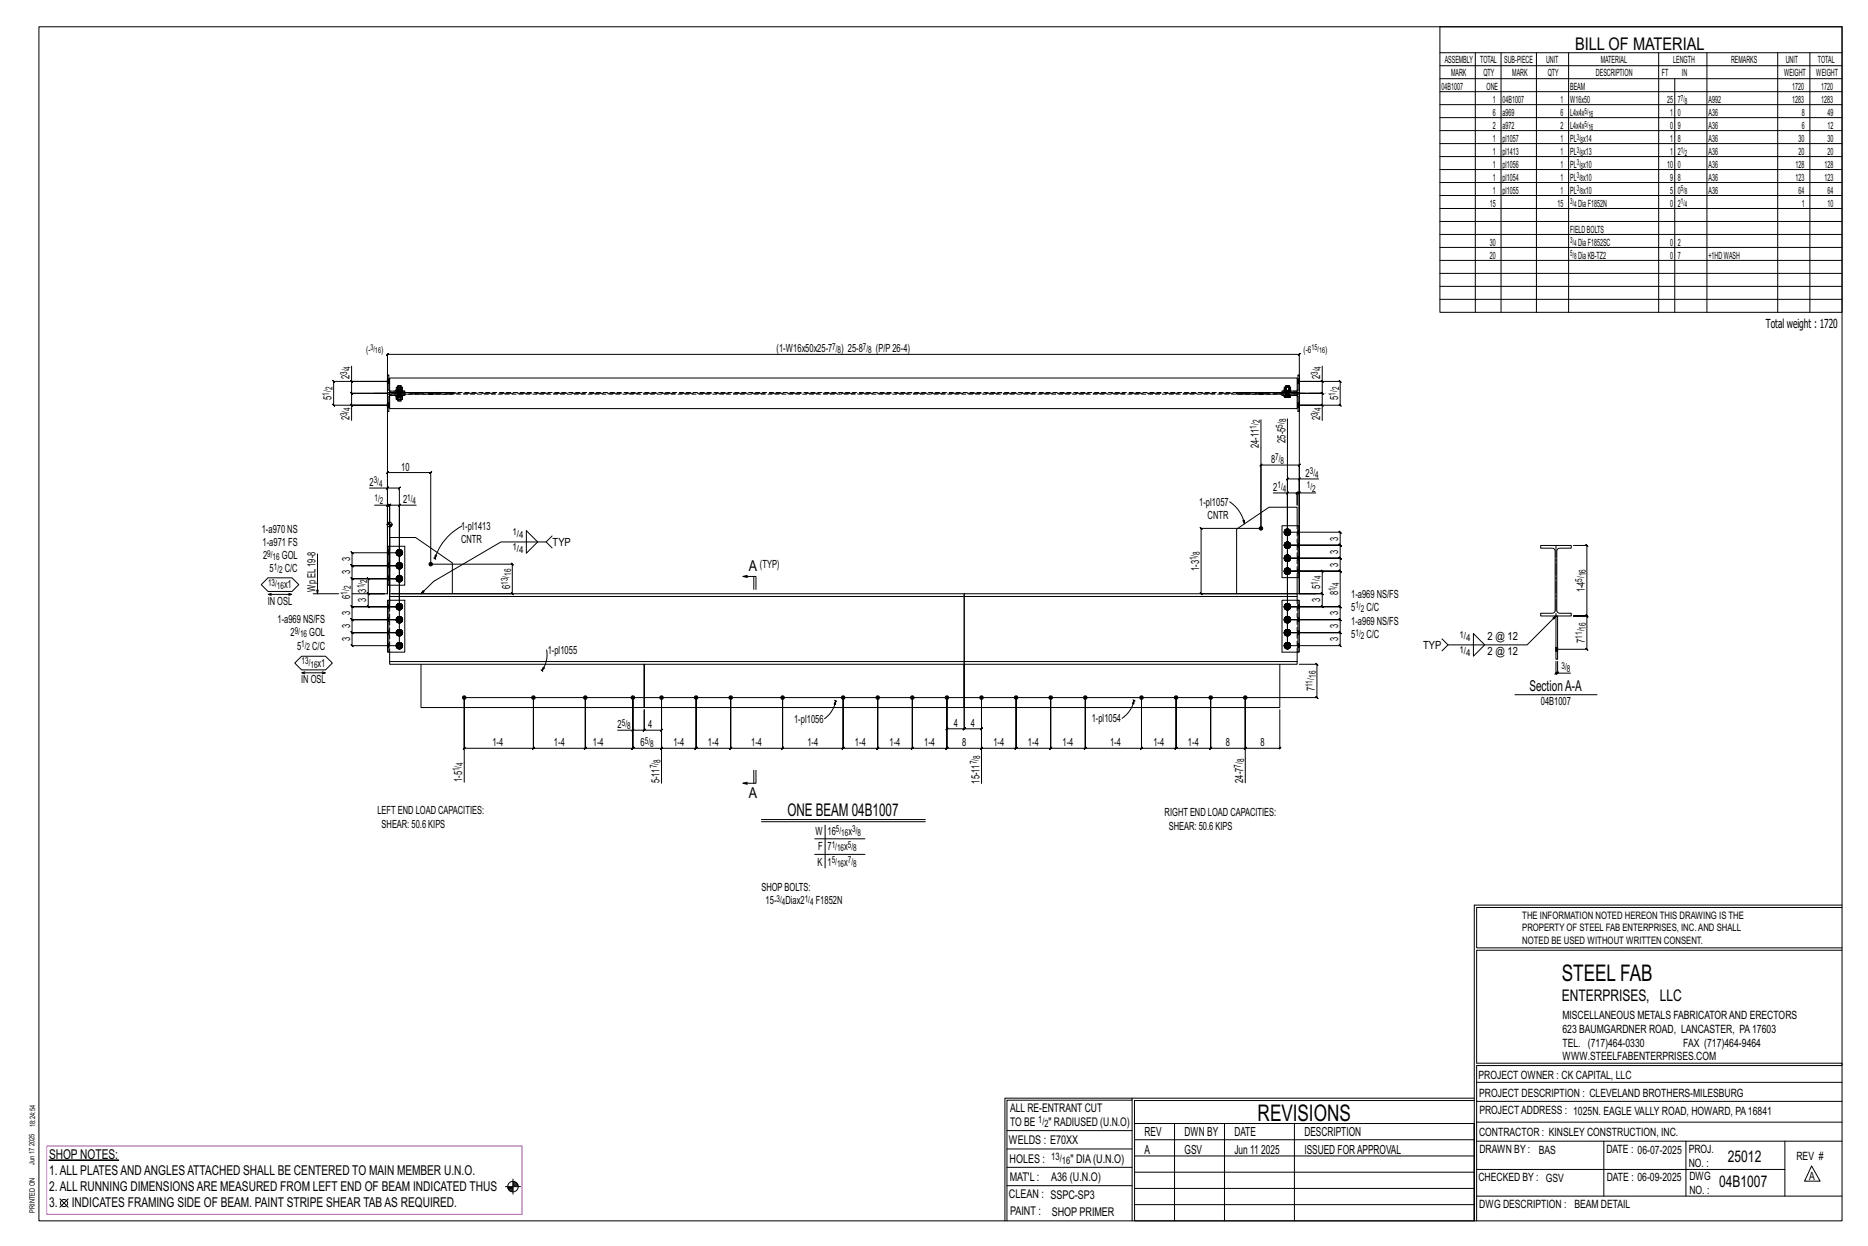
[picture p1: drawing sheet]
<svg xmlns="http://www.w3.org/2000/svg" width="914mm" height="610mm" viewBox="0 0 914 610" stroke-linecap="round" stroke-linejoin="round" font-family="sans-serif">
<g fill="#000" stroke="#000" stroke-width=".49">
<path d="M24 568h34z"/>
<circle cx="617" cy="259" r=".9"/>
<circle cx="211" cy="276" r=".9"/>
<circle cx="227" cy="341" r=".9"/>
<circle cx="261" cy="341" r=".9"/>
<circle cx="287" cy="341" r=".9"/>
<circle cx="310" cy="341" r=".9"/>
<circle cx="324" cy="341" r=".9"/>
<circle cx="341" cy="341" r=".9"/>
<circle cx="358" cy="341" r=".9"/>
<circle cx="383" cy="341" r=".9"/>
<circle cx="413" cy="341" r=".9"/>
<circle cx="430" cy="341" r=".9"/>
<circle cx="447" cy="341" r=".9"/>
<circle cx="464" cy="341" r=".9"/>
<circle cx="480" cy="341" r=".9"/>
<circle cx="497" cy="341" r=".9"/>
<circle cx="514" cy="341" r=".9"/>
<circle cx="531" cy="341" r=".9"/>
<circle cx="559" cy="341" r=".9"/>
<circle cx="576" cy="341" r=".9"/>
<circle cx="593" cy="341" r=".9"/>
<circle cx="610" cy="341" r=".9"/>
</g>
<g fill="none" stroke="#000" stroke-width=".49">
<path d="M19 13h883v584h-883zM705 13h197v140h-197zM705 26h197M705 32h197M705 39h197M722 26v127M735 26v127M752 26v127M768 26v127M812 26v127M820 39v114M836 26v127"/>
<path d="M870 26v127M886 26v127M705 45h197M705 51h197M705 58h197M705 64h197M705 70h197M705 77h197M705 83h197M705 89h197M705 96h197M705 102h197"/>
<path d="M705 108h197M705 115h197M705 121h197M705 127h197M705 134h197M705 140h197M705 146h197M172 179v8h18h-27v-1l1 1h-1v11l1 1-1-1h27h-18v8M647 179v8h-11h20v-1l1 1h-1v11l1 1-1-1h-20h11v8M172 198l1 1zM172 186l1 1zM172 187v5l1 1-1-1h18h-18l1 1-1-1v6"/>
<path d="M190 197h.1M190 199h.1M190 186h.1M190 188h.1M190 187h.1M190 184h.1M190 191h1v-6h444v6M190 194h1v6h444v-6M191 192h12v1h-12zM191 193h-1v8l1-7 7-1M191 192h-1v-8l1 7h7v1M194 193v1z"/>
<path d="M194 191h.1M194 191v-2h1v2M194 194v1h1v-1M194 191l1-1-1 1h1M194 193l1 1M194 193h1v1h-1h1h-1M195 190l-1 1h1M195 191h.1M195 192h.1M195 193h.1M195 193v1M195 194h2h-1"/>
<path d="M195 190l1 1M195 191h-1h3M195 191h2M195 194h2M195 190l2 1-1-1M195 194l2-1-1 1M196 190l1 1M196 193h-1v1M196 191v-2h-1h1h1v2M196 194v1h-1v1h1v-1h1v-1M196 191h.1M196 192h.1"/>
<path d="M196 193h.1M196 193v1M197 193v1M197 193h-3l1 1M197 194h-1M197 191h.1M203 192h18v1h-18M210 192h.1M210 193h.1M212 192h.1M212 193h.1M616 192h.1"/>
<path d="M616 193h.1M618 192h.1M618 193h.1M621 192h14v1h-14zM621 192h-16v1h16M628 193l7 1v7h1v-8h-1M629 191h3zM629 193v1zM629 191v-2v2M629 194h.1M629 193v1M629 193h1v1h-1"/>
<path d="M629 191h.1M629 192h.1M629 193h.1M629 194h1h1M630 193h.1M630 194l1-1v1M631 193h-1v1M631 191v-2h-2h2h1v2M631 191h.1M631 192h.1M631 193h.1M631 193v1"/>
<path d="M631 193l1 1M632 193v1M632 194h-1M635 197h.1M635 199h.1M635 186h.1M635 188h.1M635 184v7h-7v1M636 184h-1h1v8h-1M636 197h.1M636 199h.1M636 186h.1"/>
<path d="M636 188h.1M647 186l1 1zM647 198l1 1zM647 187v5l1 1-1-1h-11h11l1 1-1-1v6M190 201h.1M617 205v54M630 205v111M635 201h1M189 239l1-1zM190 239h5l1-1-1 1v77h-23h1l-1-1v1v-6h1l-1-1v1h23h-23h1l-1-1v1v-7l1 1-1-1h23h-23l1 1-1-1v-6h1l-1-1v1h23h-23h1l-1-1v1v-14l1 1-1-1h23h-23l1 1-1-1v-6h1l-1-1v1h23h-23h1l-1-1v1v-7l1 1-1-1h23M636 234h1l-1 1zM636 234h-6h1l-1 1v-1v82"/>
<path d="M646 234h-10v56v-117h1l-1 1v-1h-446l-1 1 1-1v117v-51h-9M183 247h7v43M189 257h3M190 247l-1 1 1-1zM190 247h1l-1 1 1-1v50M190 256v1M191 255v2M191 255v35M191 257v1M192 257h.1M195 247h1l-1 1zM195 247h-4l-1 1 1-1v42"/>
<path d="M204 247h-9v50h-15h1l-1-1v1v-7l1 1-1-1h8h-8l1 1-1-1v-7l1 1-1-1h15M226 257a27 27 0 0 0-13 16M258 260l5 5-5 6zM602 245a17 17 0 0 1 7 11M608 255l1-1v2zM617 259h-29l-1-1 1 1v31h-1l1 1v-1h56M617 259v-31l1-1-1 1h19l1-1-1 1v62M623 241h7v19h26l1 1-1-1v7v-1l1 1h-1h-26h26v-1l1 1h-1v6l1 1-1-1h-26h26l1 1-1-1v6l1 1-1-1h-26h26l1 1-1-1v18v-1l1 1h-1h-26h26v-1l1 1h-1v6l1 1-1-1h-26h26l1 1-1-1v7v-1l1 1h-1h-26h26v-1l1 1h-1v6v-1l1 1h-1h-26M629 260h.1M629 260v-1v1v1M630 259h-1M630 241h1l-1 1z"/>
<path d="M630 259l-1 1M630 259h1v1M630 241h5l-1 1 1-1v6v-6l-1 1 1-1h1M631 259l1 1v1M631 259h-1M631 259l1 1h-1M632 260h.1M635 257v-9h-14l-16 11v31M635 257h1v26h-1zM635 257h-7v26h7M636 241h1l-1 1zM644 241h-8v15"/>
<path d="M155 271v19M190 269h.1M190 271h.1M190 276h.1M190 277h.1M190 267v19zM190 267h8v19h-8M191 267v-4h12l18 12v15M195 275h1l1 2-1 1h-1l-1-1zM195 269h1l1 1-1 2h-1l-1-2zM212 273h1M213 273v1"/>
<path d="M213 272h1l-1 1zM267 265l3 3M270 262l-3 3h-22l-33 19-6 6M629 279h.1M629 273h.1M629 267h.1M629 266v1M629 274h1M629 268h1M629 261l1 1M629 279v1M629 273v1"/>
<path d="M629 260v1M629 279v-1v1v2v-1M629 273v-1v1v1v-1M629 266v1v1v-1M629 274l1 1M629 267l1 1M630 278h-1M630 272h-1M630 265l-1 1M630 274h1M630 268h1M630 261l1 1"/>
<path d="M630 278l-1 1M630 278h1v1M630 272h1M630 266l1-1v1M630 279h17l1 1-1-1v11l1 1-1-1h-11M631 278l1 1v1M631 272l1 1v1M631 266l1 1M631 278h-1M631 272h-1M631 265l-1 1M631 274h-1"/>
<path d="M631 267v1h-1M631 261v1l-1-1M631 280h1l-1 1M631 273l1 1h-1M631 267h1l-1 1M631 261h1h-1M631 279v1M631 273v1M631 267v1M631 260v1M631 278l1 1h-1M631 272l1 1h-1"/>
<path d="M631 266h1h-1M632 279h.1M632 273h.1M632 266v1M754 267h15v1h-6l-1 2v29l2 1h5v1h-15v-1h6l1-1v-30l-1-1h-6zM770 267h7l-1-1 1 1v34h-1l1 1v-1h-7h7h-1l1 1v-1v17l-1-1 1 1h-15M128 286l3-3h12l3 3-3 3h-12zM131 291h12h-2M133 290l-2 1h2M141 290l2 1M153 290h13M172 290h18"/>
<path d="M190 282h.1M190 284h.1M190 294v25zM190 290v-59l-1 1 1-1h21l-1 1 1-1v45h40h-1l1 1v-1v14h-1l1 1v-1h-59M190 294h8v25h-8M191 290h444v2h-444zM191 292v2M194 297h.1M194 296v1M194 298h1M195 296h-1v1v1l1-1M195 282h1l1 1-1 1h-1l-1-1z"/>
<path d="M195 298h.1M195 295l-1 1M195 298h1M195 295v1M195 296l1-1 1 1h-1M196 296l1 1M196 295l-1 1M196 298h1h-1h-1M196 297h1v1M197 297l-1 1M197 296h-1M197 296v1"/>
<path d="M366 283l-2-1h6v6M366 281l-2 1M369 282v6M629 297h.1M629 296v1M629 298h1M629 281h1M629 296v1v1v-1M629 280l1 1M630 295l-1 1M630 298h1M630 280l1 1"/>
<path d="M630 296l1-1v1M631 296l1 1M631 295l-1 1M631 298h-1M631 280v1l-1-1M631 297h1l-1 1M631 297v1M631 296h1h-1M632 296v1M635 283v7M635 292v2M635 294h1v25h-1z"/>
<path d="M635 294h-7v25h7M636 290h11l1 1-1-1v7v-1l1 1h-1h-17M191 319v5M194 316h.1M194 310h.1M194 303h.1M194 315v1M194 309v1M194 317h1M194 311h1M194 304l1 1M194 303v1"/>
<path d="M195 315h-1v1v1l1-1M195 309l-1-1v2v1l1-1M195 303l-1-1v1v1h1M195 317h.1M195 310v1M195 304v1M195 314l-1 1M195 308h-1M195 302h-1M195 317h1M195 310l1 1M195 304l1 1"/>
<path d="M195 314v1M195 315l1-1 1 1h-1M195 308v1M195 309l1-1h1l-1 1M195 302h.1M195 302h1h1h-1M196 315l1 1M196 309l1 1M196 302l1 1v1M196 314l-1 1M196 308l-1 1M196 302h-1"/>
<path d="M196 317h1h-1h-1M196 310l1 1h-1h-1M196 304h1l-1 1-1-1M196 316h1v1M196 310h1v1M196 304h1M197 316l-1 1M197 310h-1M197 303l-1 1M197 315h-1M197 308v1h-1M197 302v1h-1"/>
<path d="M197 315v1M197 309v1M197 303h.1M268 318a14 14 0 0 1-3 10M629 316h.1M629 310h.1M629 303h.1M629 309v1M629 315v1M629 304l1 1M629 311h1M629 317h1"/>
<path d="M629 303v1M629 303v-1v1v1M629 309v-1v2v1v-1M629 315v1v1v-1M629 310l1 1M630 302h-1M630 308h-1M630 314l-1 1M630 304l1 1M630 310l1 1M630 317h1M630 302h1"/>
<path d="M630 308l-1 1M630 309l1-1v1M630 315l1-1v1M631 302l1 1v1M631 309l1 1M631 315l1 1M631 302h-1M631 308l-1 1M631 314l-1 1M631 304v1l-1-1M631 310v1h-1M631 317h-1"/>
<path d="M631 304h1h-1M631 310h1l-1 1M631 316h1l-1 1M631 303v1M631 310h.1M631 316v1M631 302l1 1h-1M631 308l1 1h-1M631 315h1h-1M632 303h.1M632 309v1M632 315v1"/>
<path d="M635 319v5M709 316l-3 2M721 310l6 6-6 5zM762 319h.1M762 317h.1M762 301v22zM762 301l-14 15h-39l-3-3M144 324l4-3h11l4 3-4 4h-11zM148 329h11l-1 1M149 329h-1l1 1M158 329h1M191 324h444v1h-444z"/>
<path d="M206 325v21h109v-21v21h157v-21v21h154v-21M265 328h.1M265 328l1 1M266 326l1 1-2 1zM636 325h9l-1-1 1 1v16h-1l1 1v-1h-418M742 340h40M762 324v5l-1 1 1-1M762 330l1-1zM762 324v5h7M310 341v16h-8M310 357h5v1l1-1h-1v-10v10v1l1-1h-1h9l-1 1 1-1v-16v42M310 357l-1 1z"/>
<path d="M409 343h.1M409 343v2h-1zM409 343a13 13 0 0 1-5 9M409 343h1M464 341v16h-1l1-1v1h8h-1l1-1v1v-67v67h-1l1-1v1h8l1-1-1 1v-16v42M555 342v1M555 343v1h-1zM555 343a14 14 0 0 1-6 8M555 343h1M610 341v25l-1 1 1-1h16v1l1-1h-1v-19M369 377v6M370 377v6h-6l2 1"/>
<path d="M227 383v-42v25v1l1-1h-1h34v1l1-1h-1v-25v25v1l1-1h-1h26l-1 1 1-1v-25v25l-1 1 1-1h23l-1 1 1-1v-25v25l-1 1 1-1h14l-1 1 1-1v-25v25l-1 1 1-1h17l-1 1 1-1v-25v25l-1 1 1-1h17l-1 1 1-1v-25v25l-1 1 1-1h25v1l1-1h-1v-25v25v1l1-1h-1h30l-1 1 1-1v-25v25l-1 1 1-1h17l-1 1 1-1v-25v25l-1 1 1-1h17l-1 1 1-1v-25v25l-1 1 1-1h17l-1 1 1-1v-25v25l-1 1 1-1h16v1l1-1h-1v-25v25v1l1-1h-1h17v1l1-1h-1v-25v25v1l1-1h-1h17v1l1-1h-1v-25v25v1l1-1h-1h17v1l1-1h-1v-25v25v1l1-1h-1h28l-1 1 1-1v-25v25l-1 1 1-1h17l-1 1 1-1v-25v25l-1 1 1-1h17l-1 1 1-1v-25v25l-1 1 1-1h17l-1 1 1-1v-25v42M366 383h-2M373 401h80M373 402h80M399 410h24M399 418h24M404 404v21M722 443v154M722 443h180M902 444h-179v20h179M902 465h-179v55h179v1h-179v76M554 538h-61v59"/>
<path d="M554 537h168M722 538h-167v13M723 539h179M723 530h179M493 553h61M555 550h167v47h-167zM555 558h167M575 550v47M599 550v47M634 550v47M723 549h179M723 558h179"/>
<path d="M785 558v27M825 558v27M874 558v27M251 577v7M251 579h2M251 580h3M251 578h2M493 571h61M493 562h61M555 573h167M555 566h167M723 572h151"/>
<path d="M887 570l4 8h-8zM29 587l4 4M33 587l-4 4M247 581h8M249 581h2M249 582h2M250 583h1M492 597v-60h62v60M493 580h61M555 589h167M555 581h167M723 585h179"/>
<circle cx="191" cy="257" r="1.2"/>
<circle cx="195" cy="277" r=".8"/>
<circle cx="195" cy="270" r=".8"/>
<circle cx="195" cy="270" r="1.6"/>
<circle cx="195" cy="277" r="1.6"/>
<circle cx="195" cy="283" r=".8"/>
<circle cx="195" cy="283" r="1.6"/>
<circle cx="31" cy="589" r="1.8"/>
<circle cx="251" cy="581" r="2.6"/>
</g>
<path d="M23 561h233v33h-233z" fill="none" stroke="#f0f" stroke-width=".5"/>
<g fill="none" stroke="#000" stroke-width=".49" stroke-dasharray="2 1.4">
<path d="M190 198h.1M190 197h.1M190 199h.1M190 198v1M190 186h.1M190 188h.1M190 187v1M190 187h.1M190 186v1zM190 193h446M190 187v-1v1M191 191v1"/>
<path d="M191 193v1M191 194l7-1M194 193v1zM194 194h.1M194 191h1h-1v-2h1v2v-2v2h1h-1M194 191h.1M194 191v-1M194 193l1 1M194 193h1M194 194h1h-1h1M194 190v1l1-1-1 1h1M195 192h.1"/>
<path d="M195 192v1M195 193h.1M195 191h.1M195 191v1M195 191v2zM195 189h.1M195 189h1M195 195h-1v-1h1h-1M195 194v1zM195 194h.1M195 190l-1 1zM195 190h.1"/>
<path d="M195 195h.1M195 191h-1h1M195 191h1M195 194h-1l1-1M195 194h1M195 193h1M195 193v-1M195 193v1M195 192v-1M195 193v1zM195 191h-1h1h-1l1-1M195 196v-1"/>
<path d="M195 196h1M195 192v1zM195 191v1zM195 193l1-1M195 192h1M195 193l1 1zM195 192l1-1M195 192l1 1zM195 193h1zM195 194v-1l1 1M195 193l2 1M195 191v-1v1v-1l1 1"/>
<path d="M195 190l2 1M196 193v-1M196 193v1M196 192v-1M196 192v1M196 193h.1M196 194h.1M196 191h.1M196 189h.1M196 195h.1M196 190h.1M196 193h1"/>
<path d="M196 191h1zM196 191h1l-1-1M196 191h1M196 194h1M196 196v-1M196 189v2zM196 191h1h-1v-2h1v2M196 195h-1v-1h1h-1M196 194v1zM196 191v2zM196 192h.1M196 190l1 1z"/>
<path d="M197 193v1h-1zM197 191h.1M197 194h.1M197 193v1M197 194h-1zM197 194v1h-1v-1h1h-1M198 191h-7M210 192v1M210 192h.1M211 192l-1 1M211 192v1zM211 193h.1"/>
<path d="M211 192v1M212 192h.1M212 193h.1M212 193v-1M616 192h.1M616 192v1M616 193h.1M617 193v-1M617 192v1zM617 193l1-1M617 192h1M618 193v-1"/>
<path d="M618 193h.1M628 193l7 1M629 193v1zM629 194h.1M629 191v-2v2v-2v2h2h-2M629 193v1M629 193h1M629 194h1M629 192h.1M629 192v1M629 193h.1M629 191h.1"/>
<path d="M629 191v1M629 191v2zM629 189h1M629 189h2M630 193h.1M630 191h.1M630 189h.1M630 191h-1h1M630 191h1M630 193v-1M630 193l-1 1M630 192v-1"/>
<path d="M630 193h-1M630 193v1zM630 194h.1M630 194h1M630 189h1M630 192v1zM630 191v1zM630 193l1-1M630 192h1M630 193l1 1zM630 193v1M630 192l1-1"/>
<path d="M630 193h1zM630 194v-1l1 1M630 193l1 1M631 193v-1M631 193v1M631 192v-1M631 193h.1M631 194h.1M631 191h.1M631 189h.1M631 189v2zM631 191h1h-1v-2h1v2"/>
<path d="M631 191v2zM631 192h.1M631 193l1 1h-1zM631 191h1M632 194h-1zM632 194h.1M632 193v1M635 194v-1M635 192v-1M635 191h-7M635 199h.1M635 198h1h-1"/>
<path d="M635 188h.1M635 186l1 1-1-1M635 199h1M635 188h1M636 192h-446M636 197h-1M636 186h-1M636 198h-1M636 199h-1M636 199h.1M636 197h.1M636 198l-1-1"/>
<path d="M636 187h-1M636 188h.1M636 186h.1M629 260h.1M629 259v1zM629 259h1zM629 259h1M629 260l1-1M629 259h2zM629 260v-1v1v1M630 260h-1zM630 260h.1"/>
<path d="M630 259h.1M630 260h1zM630 259h1h-1h1zM630 259h1zM631 260h.1M631 259v1M631 259h.1M631 259l1 1zM631 260h1l-1-1M631 259v1l1 1M632 260h.1M635 260h1z"/>
<path d="M636 260h.1M190 278h.1M190 278v-1M190 277v1M190 277h.1M190 276h.1M190 271h.1M190 270h.1M190 269h.1M190 270v1M190 276v1M190 271v-1v1"/>
<path d="M191 267v19M194 277h.1M194 270v1zM194 270h.1M194 276v1zM194 277v1zM194 277h1zM194 276h1zM194 271v1zM194 271h1zM194 270h1zM194 276v1v1"/>
<path d="M194 278h1M194 276l1-1M194 269v1v2M194 272h1M194 269h1M194 276h.1M194 278h1zM194 276l1-1zM194 269v1zM194 272l1-1zM194 272h1zM194 269l1 1z"/>
<path d="M194 269h1zM194 270l1 1zM195 276l-1 1zM195 277h.1M195 270h-1zM195 271h.1M195 270v1zM195 275l-1 2 1 1M195 278h1M195 275h1M195 269l-1 1 1 2M195 272h1"/>
<path d="M195 269h1M195 276h.1M195 278h.1M195 270h.1M195 275h.1M195 272h.1M195 269h.1M195 275v1zM195 276v1M195 277v1zM195 277h1M195 276h1"/>
<path d="M195 270v1M195 271v1zM195 271h1M195 270h1M195 278h1zM195 276h1zM195 275h1zM195 272h1zM195 271h1zM195 269h1zM196 278h.1M196 277h.1"/>
<path d="M196 276h.1M196 271v1zM196 271h.1M196 270h.1M196 269h.1M196 275v1zM196 278h1zM196 275l1 1zM196 272h1zM196 269h1zM196 278h1M196 275l1 1"/>
<path d="M196 272h1M196 269h1M196 277v-1M196 271v-1M196 276h1zM196 271l1 1zM196 270l1-1zM196 278l1-1-1-2M196 272l1-2-1-1M196 270v1zM196 277h1zM196 276l1 1z"/>
<path d="M196 271h1zM196 270h1zM197 277h-1zM197 277h.1M197 270l-1 1zM197 270h.1M197 276h.1M197 269v1zM197 278v-1M197 276v1M197 272v-2M197 269v1"/>
<path d="M197 277v1zM197 276v1zM197 271v1zM197 270v1zM629 279v1zM629 273v1zM629 267h.1M629 260v1zM629 279v-1v1v2v-2M629 273v-1v1v1v-1M629 267v-2v2v1v-1M629 260v-1v1v2v-2"/>
<path d="M629 279h.1M629 272v1zM629 274h.1M629 266v1zM629 267v1zM629 261v1zM629 274v-1M629 273h.1M629 266v1M629 261v-1M629 278v1zM629 278h1z"/>
<path d="M629 272h.1M629 274l1 1zM629 272h1zM629 266h.1M629 268h1zM629 266l1-1zM629 262h1zM629 278h1M629 274h1zM629 274h1M629 272h1M629 268h1"/>
<path d="M629 266l1-1M629 261l1 1zM629 261l1 1M629 280h1M629 279l1-1M629 273l1 1M629 273l1-1M629 267l1 1M629 266h1M629 261h1M629 279l1 1zM629 273h1z"/>
<path d="M629 267h1zM629 260l1 1zM629 278h2zM629 274h2zM629 272h2zM629 268h2zM629 265h2zM629 262h2zM629 279v-1v1v1v1v-1v1v-1M629 272v1v1M629 266v1v-1v1v1v-1v1v-1M630 279h-1z"/>
<path d="M630 280h.1M630 279h.1M630 273h-1zM630 273v1zM630 273v-1zM630 266l-1 1zM630 267h.1M630 266h.1M630 261h.1M630 278h.1M630 275h.1M630 272v-1z"/>
<path d="M630 268h.1M630 265h.1M630 262h.1M630 274v1v-1v1v-1zM630 274h.1M630 272h.1M630 267v1zM630 261v1zM630 279h1zM630 278h1h-1h1zM630 278h1zM630 275h1z"/>
<path d="M630 275l1-1zM630 275l1-1M630 274h1M630 274h1zM630 272h1zM630 272h1h-1h1zM630 271l1 1zM630 265v1M630 268h1zM630 268h1M630 268l1-1zM630 266h1z"/>
<path d="M630 265h1h-1h1v1zM630 265h1zM630 262h1zM630 262h1M630 261l1 1M630 261h1zM631 279h.1M631 278v1M631 274h.1M631 274v-1zM631 272v1zM631 272h.1"/>
<path d="M631 268v-1M631 267h.1M631 266h.1M631 261h.1M631 278h.1M631 268h.1M631 265v1zM631 265v1M631 262v-1zM631 262v-1M631 275v-1zM631 262h.1"/>
<path d="M631 273h.1M631 266v1zM631 278l1 1zM631 272l1 1zM631 265l1 2zM631 279v1zM631 260v1zM631 280h1l-1 1M631 279h1l-1-1M631 273l1 1h-1M631 273h1l-1-1M631 267h1l-1 1"/>
<path d="M631 266h1h-1M631 261h1h-1M631 278v1l1 1M631 274v-1M631 272l1 2M631 266l1 1M631 261v-1M631 272h1zM631 266h1zM632 279h.1M632 273h.1M632 266v1z"/>
<path d="M632 266v1M632 274h-1zM632 272v1zM632 267l-1 1zM632 261l-1 1zM632 279l-1 2zM632 273l-1 1zM632 260l-1 2zM632 279v1zM632 273v1zM632 267h.1M632 260v1z"/>
<path d="M635 260h1h-1M635 266h1zM635 266l1 1-1-1M635 272h1zM635 273h1l-1-1M635 279h1zM635 279h1h-1M636 260h-1M636 261h-1M636 266h.1M636 266h-1M636 267h-1"/>
<path d="M636 268h-1M636 272h.1M636 273l-1-1M636 273h-1M636 274h-1M636 279h.1M636 279h-1M636 280h-1M190 298h.1M190 298v-1M190 297v1M190 297h.1"/>
<path d="M190 296h.1M190 284h.1M190 283v1M190 283h.1M190 282h.1M190 282v1zM191 294v25M194 297h.1M194 297l1-1-1 1 1 1-1-1M194 283v1zM194 283h.1M194 296v1z"/>
<path d="M194 297v1zM194 296v1M194 284h.1M194 284h1zM194 283h1zM194 296h.1M194 298h1zM194 296l1-1zM194 282v1v1M194 284l1 1M194 282h1M194 298h1"/>
<path d="M194 296l1-1M194 282v1zM194 284l1 1zM194 282h1zM194 283l1 1zM195 297v1M195 296h.1M195 283h-1zM195 284h.1M195 297h.1M195 283v1zM195 298h1z"/>
<path d="M195 296h1zM195 282l-1 1 1 1M195 284h1M195 282h1M195 296h-1v1v-1v1v1v-1v1h1M195 283h.1M195 282h.1M195 296v1zM195 297v1zM195 298h.1M195 295h.1M195 285h.1"/>
<path d="M195 282v2M195 284v1zM195 295v1M195 298h1M195 295h1h-1h1v1zM195 295h1zM195 285h1M195 285h1zM195 284h1zM195 282h1zM196 298h.1M196 298v-1z"/>
<path d="M196 296h.1M196 284v1zM196 284h.1M196 282v1zM196 282v1M196 282h.1M196 298h1zM196 298h1M196 295l1 1zM196 295l1 1M196 285l1-1zM196 282h1z"/>
<path d="M196 285l1-1M196 282h1M196 296v1zM196 284v-1M196 284h1zM196 296l1 1zM196 284l1-1-1-1M196 297h.1M196 283v1zM196 297h1v1M196 296h1M196 283h1z"/>
<path d="M197 283l-1 1zM197 283h.1M197 298v-1M197 296h-1l1 1M197 282v1zM197 296h.1M197 284v-1M197 282v1M197 296v1zM197 296v1M197 284h.1M197 297v1z"/>
<path d="M197 297l-1 1zM197 283v1zM197 297h.1M629 297h.1M629 297v-1v1v1v-1M629 296v1zM629 297v1zM629 280v1zM629 296v1M629 280v-1M629 296h.1M629 298h1z"/>
<path d="M629 296l1-1zM629 281h1zM629 298h1M629 296l1-1M629 281h1M629 297l1 1M629 296h1M629 297h1zM629 298h2zM629 296h2zM629 281h2zM629 296v1v-1v1v1v-1v1"/>
<path d="M630 296l-1 1zM630 297v1zM630 296h.1M630 298h.1M630 295h.1M630 281h.1M630 280v1zM630 295v1M630 298h1zM630 298h1M630 296h1zM630 295h1h-1h1v1z"/>
<path d="M630 295h1zM630 281h1zM630 281h1M630 280l1 1M630 280h1zM631 298h.1M631 298v-1zM631 296h.1M631 280h.1M631 295v1zM631 295v1M631 281h.1"/>
<path d="M631 296v1zM631 296l1 1zM631 297h.1M631 297h1l-1 1M631 296h1h-1M631 298v-1M631 296l1 1M631 281v-2M631 296h1zM632 296v1zM632 296v1M632 297l-1 1z"/>
<path d="M632 280l-1 1zM632 297h.1M635 283v-26M635 296h1zM635 297h1l-1-1M636 296h.1M636 297l-1-1M636 297h-1M636 298h-1M190 317h.1M190 316v1M190 316h.1"/>
<path d="M190 315h.1M190 310h.1M190 309h.1M190 304h.1M190 303h.1M190 302h.1M190 304v-1v1M194 316v1zM194 310h.1M194 303v1zM194 316h.1M194 316l1-1-1 1 1 1-1-1"/>
<path d="M194 310l1-2-1 2 1 1-1-1M194 303l1-1-1 1 1 2-1-2M194 315v1zM194 317h.1M194 309v1zM194 310v1zM194 303h.1M194 304h.1M194 315v1M194 309v1M194 304v-1M194 315h.1"/>
<path d="M194 317h1zM194 315l1-1zM194 308v1zM194 311h1zM194 308h1zM194 302v1zM194 304l1 1zM194 302h1zM194 317h1M194 315l1-1M194 311h1M194 308h1"/>
<path d="M194 304l1 1M194 302h1M195 316v1M195 315h.1M195 310h.1M195 309h.1M195 304h.1M195 303v-1M195 316h.1M195 303v1zM195 317h1zM195 315h1z"/>
<path d="M195 311h1zM195 308h1zM195 305h1zM195 302h1zM195 315h-1v1v-1v1v1v-1v1h1M195 309l-1-1v2v-1v1v1v-1v1l1-1M195 302h-1v1v1h1M195 315v1zM195 316v1zM195 309v1zM195 303h.1M195 303v-1z"/>
<path d="M195 317h.1M195 314h.1M195 311h.1M195 308h.1M195 305h.1M195 302h.1M195 310v1zM195 304v1zM195 314v1M195 317h1M195 314h1h-1h1v1zM195 314h1z"/>
<path d="M195 308v1M195 311h1M195 310h1zM195 309h1zM195 308h1h-1h1v1zM195 305h1M195 304l1 1M195 304h1zM195 302h1h-1h1zM196 317h.1M196 317v-1zM196 315h.1"/>
<path d="M196 310h.1M196 309h.1M196 304h.1M196 302v1zM196 302h.1M196 317h1zM196 317h1M196 314l1 1zM196 314l1 1M196 311h1zM196 311h1M196 308h1z"/>
<path d="M196 308h1M196 305l1-1zM196 305l1-1M196 302h1zM196 302h1M196 315v1zM196 309v1zM196 303h.1M196 315l1 1zM196 308l1 2zM196 302l1 1zM196 316h.1"/>
<path d="M196 303v1zM196 316h1v1M196 315h1M196 310h1v1M196 309h1v-1M196 304h1M196 303h1v-1M197 317v-1M197 315h-1l1 1M197 311v-1M197 308l-1 1 1 1M197 304v-1"/>
<path d="M197 302h-1l1 2M197 315h.1M197 308v1zM197 302v1zM197 315v1zM197 315v1M197 309v1zM197 309v1M197 303h.1M197 317h.1M197 310v1zM197 304h.1"/>
<path d="M197 316l-1 1zM197 310l-1 1zM197 303l-1 2zM197 316v1zM197 310h.1M197 303v1zM629 303v1zM629 310h.1M629 316v1zM629 303v-1v1v2v-2M629 310v-2v2v1v-1M629 316h.1"/>
<path d="M629 316v-1v1v1v-1M629 303h.1M629 304h.1M629 309v1zM629 310v1zM629 315v1zM629 317h.1M629 304v-1M629 309v1M629 315v1M629 302v1zM629 304l1 1z"/>
<path d="M629 302h1zM629 308v1zM629 311h1zM629 308h1zM629 315h.1M629 317h1zM629 315l1-1zM629 304l1 1M629 302h1M629 311h1M629 308h1M629 317h1"/>
<path d="M629 315l1-1M629 304h1M629 303l1-1M629 310h1M629 309h1M629 316l1 1M629 315h1M629 303l1 1zM629 310h1zM629 316h1zM629 305h2zM629 302h2z"/>
<path d="M629 311h2zM629 308h2zM629 317h2zM629 315h2zM629 302v1v1M629 309v-1v2v-1v1v1v-1v1v-1M629 315v1v-1v1v1v-1v1M630 303h-1zM630 304h.1M630 303v-1zM630 309l-1 1zM630 310h.1"/>
<path d="M630 309h.1M630 315l-1 1zM630 316v1zM630 315h.1M630 305h.1M630 302h.1M630 311h.1M630 308h.1M630 317h.1M630 314h.1M630 304v1zM630 310v1z"/>
<path d="M630 305h1zM630 305h1M630 304l1 1M630 304h1zM630 302h1zM630 302h1h-1h1zM630 308v1M630 311h1zM630 311h1M630 310h1zM630 309h1zM630 308h1h-1h1v1z"/>
<path d="M630 308h1zM630 314v1M630 317h1zM630 317h1M630 315h1zM630 314h1h-1h1v1zM630 314h1zM631 304h.1M631 302v1zM631 302h.1M631 310h.1M631 309h.1"/>
<path d="M631 317h.1M631 317v-1zM631 315h.1M631 305v-1zM631 305v-1M631 311h.1M631 308h.1M631 314v1zM631 314v1M631 303h.1M631 309v1zM631 315v1z"/>
<path d="M631 302l1 1zM631 308l1 2zM631 315l1 1zM631 303v1zM631 316h.1M631 304h1h-1M631 303h1l-1-1M631 310h1l-1 1M631 309h1l-1-1M631 316h1l-1 1M631 315h1h-1M631 304v-1"/>
<path d="M631 302l1 2M631 311v-1M631 308v1l1 1M631 317v-1M631 315l1 1M631 308l1 1zM631 315h1zM632 303h.1M632 309v1zM632 309v1M632 315v1zM632 315v1"/>
<path d="M632 304h-1zM632 310l-1 1zM632 317h-1zM632 303l-1 2zM632 316l-1 1zM632 303v1zM632 310h.1M632 316v1zM635 319v-25M635 302h1zM635 303h1h-1M635 309h1z"/>
<path d="M635 309l1 1-1-1M635 315h1zM635 316h1l-1-1M636 302v1M636 303l-1-1M636 303h-1M636 304h-1M636 309h.1M636 309h-1M636 310h-1M636 315h.1M636 316l-1-1"/>
<path d="M636 316h-1M636 317h-1M762 318h.1M762 319v-1M762 318v-1M762 319h.1M762 317h.1M762 318v1"/>
</g>
<path d="M183 192h467" fill="none" stroke="#000" stroke-width=".49" stroke-dasharray="6.8 1 0 1"/>
<path d="M762 267v34" fill="none" stroke="#000" stroke-width=".49" stroke-dasharray="5.8 1 1 1"/>
<g font-size="11.2">
<text x="764" y="480">STEEL FAB</text>
<text x="616" y="548">REVISIONS</text>
</g>
<g font-size="8.6">
<text x="771" y="24">BILL OF MATERIAL</text>
<text x="385" y="399">ONE BEAM 04B1007</text>
</g>
<g font-size="7.9">
<text x="765" y="490">ENTERPRISES, LLC</text>
<text x="846" y="569">25012</text>
<text x="842" y="581">04B1007</text>
</g>
<g font-size="7.3">
<text x="366" y="280">A</text>
<text x="749" y="338">SectionA-A</text>
<text x="366" y="390">A</text>
</g>
<g font-size="6.6">
<text x="24" y="567">SHOP NOTES:</text>
<text x="24" y="575">1.ALL PLATESANDANGLESATTACHED SHALL BE CENTERED TO MAIN MEMBER U.N.O.</text>
<text x="24" y="583">2.ALL RUNNING DIMENSIONSARE MEASURED FROM LEFT END OF BEAM INDICATED THUS</text>
<text x="24" y="591">3.</text>
<text x="35" y="591">INDICATES FRAMING SIDE OF BEAM. PAINT STRIPE SHEAR TABAS REQUIRED.</text>
</g>
<g font-size="6.1">
<text x="864" y="161">Total weight : 1720</text>
<text x="560" y="556">REV</text>
<text x="580" y="556">DWN BY</text>
<text x="604" y="556">DATE</text>
<text x="639" y="556">DESCRIPTION</text>
<text x="560" y="564">A</text>
<text x="580" y="564">GSV</text>
<text x="604" y="564">Jun 11</text>
<text x="617" y="564">2025</text>
<text x="639" y="564">ISSUED FORAPPROVAL</text>
</g>
<g font-size="5.9">
<text x="494" y="560">WELDS : E70XX</text>
<text x="494" y="569">HOLES :</text>
<text x="524" y="569">&quot; DIA(U.N.O)</text>
<text x="494" y="578">MAT'L :</text>
<text x="515" y="578">A36 (U.N.O)</text>
<text x="494" y="586">CLEAN : SSPC-SP3</text>
<text x="495" y="595">PAINT :</text>
<text x="515" y="595">SHOP PRIMER</text>
</g>
<g font-size="5.8">
<text x="494" y="544">ALL RE-ENTRANT CUT</text>
<text x="494" y="551">TO BE</text>
<text x="513" y="551">&quot; RADIUSED (U.N.O)</text>
</g>
<g font-size="5.6">
<text x="765" y="499">MISCELLANEOUS METALS FABRICATORAND ERECTORS</text>
<text x="765" y="505">623 BAUMGARDNER ROAD, LANCASTER, PA17603</text>
<text x="765" y="512">TEL. (717)464-0330</text>
<text x="824" y="512">FAX (717)464-9464</text>
<text x="765" y="519">WWW.STEELFABENTERPRISES.COM</text>
<text x="724" y="528">PROJECT OWNER : CK CAPITAL, LLC</text>
<text x="724" y="537">PROJECT DESCRIPTION : CLEVELAND BROTHERS-MILESBURG</text>
<text x="724" y="545">PROJECTADDRESS : 1025N. EAGLE VALLY ROAD, HOWARD, PA16841</text>
<text x="724" y="556">CONTRACTOR : KINSLEY CONSTRUCTION, INC.</text>
<text x="724" y="564">DRAWN BY :</text>
<text x="753" y="564">BAS</text>
<text x="786" y="564">DATE : 06-07-2025</text>
<text x="827" y="564">PROJ.</text>
<text x="879" y="568">REV #</text>
<text x="827" y="571">NO. :</text>
<text x="724" y="578">CHECKED BY : GSV</text>
<text x="787" y="578">DATE : 06-09-2025</text>
<text x="827" y="578">DWG</text>
<text x="886" y="578">A</text>
<text x="827" y="584">NO. :</text>
<text x="724" y="591">DWG DESCRIPTION : BEAM DETAIL</text>
</g>
<g font-size="5.5">
<text x="380" y="172">(1-W16x50x25-7</text>
<text x="412" y="172">) 25-8</text>
<text x="429" y="172">(P/P26-4)</text>
<text x="171" y="186" transform="rotate(-90 171 186)">2</text>
<text x="646" y="186" transform="rotate(-90 646 186)">2</text>
<text x="162" y="196" transform="rotate(-90 162 196)">5</text>
<text x="655" y="196" transform="rotate(-90 655 196)">5</text>
<text x="171" y="206" transform="rotate(-90 171 206)">2</text>
<text x="646" y="206" transform="rotate(-90 646 206)">2</text>
<text x="616" y="219" transform="rotate(-90 616 219)">24-11</text>
<text x="629" y="217" transform="rotate(-90 629 217)">25-5</text>
<text x="622" y="227">8</text>
<text x="196" y="230">10</text>
<text x="639" y="233">2</text>
<text x="181" y="238">2</text>
<text x="623" y="240">2</text>
<text x="197" y="246">2</text>
<text x="587" y="247">1-pl1057</text>
<text x="591" y="254">CNTR</text>
<text x="128" y="261">1-a970 NS</text>
<text x="226" y="259">1-pl1413</text>
<text x="129" y="267">1-a971 FS</text>
<text x="226" y="266">CNTR</text>
<text x="271" y="267">TYP</text>
<text x="655" y="265" transform="rotate(-90 655 265)">3</text>
<text x="129" y="274">2</text>
<text x="138" y="274">GOL</text>
<text x="171" y="275" transform="rotate(-90 171 275)">3</text>
<text x="655" y="271" transform="rotate(-90 655 271)">3</text>
<text x="132" y="280">5</text>
<text x="139" y="280">C/C</text>
<text x="171" y="281" transform="rotate(-90 171 281)">3</text>
<text x="372" y="278">(TYP)</text>
<text x="587" y="279" transform="rotate(-90 587 279)">1-3</text>
<text x="655" y="277" transform="rotate(-90 655 277)">3</text>
<text x="139" y="288">x1</text>
<text x="154" y="289" transform="rotate(-90 154 289)">Wp EL19-8</text>
<text x="171" y="293" transform="rotate(-90 171 293)">6</text>
<text x="179" y="290" transform="rotate(-90 179 290)">3</text>
<text x="250" y="288" transform="rotate(-90 250 288)">6</text>
<text x="646" y="288" transform="rotate(-90 646 288)">5</text>
<text x="655" y="291" transform="rotate(-90 655 291)">8</text>
<text x="661" y="292">1-a969 NS/FS</text>
<text x="776" y="290" transform="rotate(-90 776 290)">1-4</text>
<text x="131" y="296">IN OSL</text>
<text x="179" y="295" transform="rotate(-90 179 295)">3</text>
<text x="646" y="295" transform="rotate(-90 646 295)">3</text>
<text x="661" y="299">5</text>
<text x="669" y="299">C/C</text>
<text x="136" y="305">1-a969 NS/FS</text>
<text x="171" y="301" transform="rotate(-90 171 301)">3</text>
<text x="655" y="301" transform="rotate(-90 655 301)">3</text>
<text x="661" y="306">1-a969 NS/FS</text>
<text x="142" y="311">2</text>
<text x="151" y="311">GOL</text>
<text x="171" y="307" transform="rotate(-90 171 307)">3</text>
<text x="655" y="307" transform="rotate(-90 655 307)">3</text>
<text x="145" y="318">5</text>
<text x="153" y="318">C/C</text>
<text x="171" y="314" transform="rotate(-90 171 314)">3</text>
<text x="655" y="314" transform="rotate(-90 655 314)">3</text>
<text x="661" y="312">5</text>
<text x="669" y="312">C/C</text>
<text x="697" y="317">TYP</text>
<text x="728" y="313">2 @ 12</text>
<text x="776" y="314" transform="rotate(-90 776 314)">7</text>
<text x="268" y="320">1-pl1055</text>
<text x="728" y="321">2 @ 12</text>
<text x="155" y="326">x1</text>
<text x="147" y="334">IN OSL</text>
<text x="644" y="338" transform="rotate(-90 644 338)">7</text>
<text x="754" y="345">04B1007</text>
<text x="389" y="354">1-pl1056</text>
<text x="534" y="353">1-pl1054</text>
<text x="302" y="356">2</text>
<text x="317" y="356">4</text>
<text x="467" y="356">4</text>
<text x="475" y="356">4</text>
<text x="241" y="365">1-4</text>
<text x="271" y="365">1-4</text>
<text x="290" y="365">1-4</text>
<text x="314" y="365">6</text>
<text x="330" y="365">1-4</text>
<text x="347" y="365">1-4</text>
<text x="368" y="365">1-4</text>
<text x="395" y="365">1-4</text>
<text x="419" y="365">1-4</text>
<text x="435" y="365">1-4</text>
<text x="452" y="365">1-4</text>
<text x="471" y="365">8</text>
<text x="486" y="365">1-4</text>
<text x="503" y="365">1-4</text>
<text x="520" y="365">1-4</text>
<text x="543" y="365">1-4</text>
<text x="565" y="365">1-4</text>
<text x="582" y="365">1-4</text>
<text x="600" y="365">8</text>
<text x="617" y="365">8</text>
<text x="226" y="383" transform="rotate(-90 226 383)">1-5</text>
<text x="323" y="383" transform="rotate(-90 323 383)">5-11</text>
<text x="479" y="383" transform="rotate(-90 479 383)">15-11</text>
<text x="609" y="383" transform="rotate(-90 609 383)">24-7</text>
<text x="185" y="398">LEFT END LOAD CAPACITIES:</text>
<text x="570" y="399">RIGHT END LOAD CAPACITIES:</text>
<text x="187" y="405">SHEAR: 50.6 KIPS</text>
<text x="572" y="406">SHEAR: 50.6 KIPS</text>
<text x="399" y="408">W</text>
<text x="405" y="408">16</text>
<text x="415" y="408">x</text>
<text x="400" y="416">F</text>
<text x="405" y="416">7</text>
<text x="413" y="416">x</text>
<text x="400" y="424">K</text>
<text x="405" y="424">1</text>
<text x="413" y="424">x</text>
<text x="373" y="436">SHOPBOLTS:</text>
<text x="375" y="442">15-</text>
<text x="384" y="442">Diax2</text>
<text x="399" y="442">F1852N</text>
</g>
<g font-size="5">
<text x="745" y="450">THE INFORMATION NOTED HEREON THIS DRAWING IS THE</text>
<text x="745" y="456">PROPERTY OF STEEL FAB ENTERPRISES, INC.AND SHALL</text>
<text x="745" y="462">NOTED BE USED WITHOUT WRITTEN CONSENT.</text>
<text x="508" y="550">1/</text>
<text x="511" y="551">2</text>
<text x="515" y="568">13/</text>
<text x="520" y="570">16</text>
</g>
<g font-size="4.9">
<text x="707" y="31">ASSEMBLY</text>
<text x="725" y="31">TOTAL</text>
<text x="736" y="31">SUB-PIECE</text>
<text x="757" y="31">UNIT</text>
<text x="784" y="31">MATERIAL</text>
<text x="819" y="31">LENGTH</text>
<text x="847" y="31">REMARKS</text>
<text x="874" y="31">UNIT</text>
<text x="890" y="31">TOTAL</text>
<text x="710" y="37">MARK</text>
<text x="726" y="37">QTY</text>
<text x="740" y="37">MARK</text>
<text x="758" y="37">QTY</text>
<text x="781" y="37">DESCRIPTION</text>
<text x="814" y="37">FT</text>
<text x="823" y="37">IN</text>
<text x="873" y="37">WEIGHT</text>
<text x="889" y="37">WEIGHT</text>
<text x="706" y="44">04B1007</text>
<text x="728" y="44">ONE</text>
<text x="769" y="44">BEAM</text>
<text x="877" y="44">1720</text>
<text x="891" y="44">1720</text>
<text x="731" y="50">1</text>
<text x="736" y="50">04B1007</text>
<text x="764" y="50">1</text>
<text x="769" y="50">W16x50</text>
<text x="816" y="50">25</text>
<text x="821" y="50">7</text>
<text x="836" y="50">A992</text>
<text x="877" y="50">1283</text>
<text x="891" y="50">1283</text>
<text x="731" y="57">6</text>
<text x="736" y="57">a969</text>
<text x="764" y="57">6</text>
<text x="769" y="57">L4x4x</text>
<text x="818" y="57">1</text>
<text x="821" y="57">0</text>
<text x="836" y="57">A36</text>
<text x="882" y="57">8</text>
<text x="895" y="57">49</text>
<text x="731" y="63">2</text>
<text x="736" y="63">a972</text>
<text x="764" y="63">2</text>
<text x="769" y="63">L4x4x</text>
<text x="818" y="63">0</text>
<text x="821" y="63">9</text>
<text x="836" y="63">A36</text>
<text x="882" y="63">6</text>
<text x="895" y="63">12</text>
<text x="731" y="69">1</text>
<text x="736" y="69">pl1057</text>
<text x="764" y="69">1</text>
<text x="769" y="69">PL x14</text>
<text x="818" y="69">1</text>
<text x="821" y="69">8</text>
<text x="836" y="69">A36</text>
<text x="880" y="69">30</text>
<text x="895" y="69">30</text>
<text x="731" y="76">1</text>
<text x="736" y="76">pl1413</text>
<text x="764" y="76">1</text>
<text x="769" y="76">PL x13</text>
<text x="818" y="76">1</text>
<text x="821" y="76">2</text>
<text x="836" y="76">A36</text>
<text x="880" y="76">20</text>
<text x="895" y="76">20</text>
<text x="731" y="82">1</text>
<text x="736" y="82">pl1056</text>
<text x="764" y="82">1</text>
<text x="769" y="82">PL x10</text>
<text x="816" y="82">10</text>
<text x="821" y="82">0</text>
<text x="836" y="82">A36</text>
<text x="879" y="82">128</text>
<text x="893" y="82">128</text>
<text x="731" y="88">1</text>
<text x="736" y="88">pl1054</text>
<text x="764" y="88">1</text>
<text x="769" y="88">PL x10</text>
<text x="818" y="88">9</text>
<text x="821" y="88">8</text>
<text x="836" y="88">A36</text>
<text x="879" y="88">123</text>
<text x="893" y="88">123</text>
<text x="731" y="95">1</text>
<text x="736" y="95">pl1055</text>
<text x="764" y="95">1</text>
<text x="769" y="95">PL x10</text>
<text x="818" y="95">5</text>
<text x="821" y="95">0</text>
<text x="836" y="95">A36</text>
<text x="880" y="95">64</text>
<text x="895" y="95">64</text>
<text x="729" y="101">15</text>
<text x="762" y="101">15</text>
<text x="772" y="101">DiaF1852N</text>
<text x="818" y="101">0</text>
<text x="821" y="101">2</text>
<text x="882" y="101">1</text>
<text x="895" y="101">10</text>
<text x="769" y="114">FIELDBOLTS</text>
<text x="729" y="120">30</text>
<text x="772" y="120">DiaF1852SC</text>
<text x="818" y="120">0</text>
<text x="821" y="120">2</text>
<text x="729" y="127">20</text>
<text x="772" y="127">DiaKB-TZ2</text>
<text x="818" y="127">0</text>
<text x="821" y="127">7</text>
<text x="836" y="127">+1HDWASH</text>
</g>
<g font-size="4.7">
<text x="179" y="173">(-</text>
<text x="187" y="173">)</text>
<text x="407" y="171">7/</text>
<text x="410" y="173">8</text>
<text x="422" y="171">7/</text>
<text x="425" y="173">8</text>
<text x="638" y="173">(-6</text>
<text x="649" y="173">)</text>
<text x="170" y="183" transform="rotate(-90 170 183)">3/</text>
<text x="172" y="181" transform="rotate(-90 172 181)">4</text>
<text x="645" y="183" transform="rotate(-90 645 183)">3/</text>
<text x="647" y="181" transform="rotate(-90 647 181)">4</text>
<text x="163" y="191" transform="rotate(-90 163 191)">2</text>
<text x="655" y="191" transform="rotate(-90 655 191)">2</text>
<text x="161" y="194" transform="rotate(-90 161 194)">1/</text>
<text x="654" y="194" transform="rotate(-90 654 194)">1/</text>
<text x="170" y="204" transform="rotate(-90 170 204)">3/</text>
<text x="172" y="201" transform="rotate(-90 172 201)">4</text>
<text x="645" y="204" transform="rotate(-90 645 204)">3/</text>
<text x="647" y="201" transform="rotate(-90 647 201)">4</text>
<text x="615" y="210" transform="rotate(-90 615 210)">1/</text>
<text x="617" y="207" transform="rotate(-90 617 207)">2</text>
<text x="628" y="209" transform="rotate(-90 628 209)">5/</text>
<text x="630" y="207" transform="rotate(-90 630 207)">8</text>
<text x="624" y="225">7/</text>
<text x="627" y="227">8</text>
<text x="641" y="232">3/</text>
<text x="644" y="234">4</text>
<text x="183" y="237">3/</text>
<text x="186" y="238">4</text>
<text x="625" y="239">1/</text>
<text x="640" y="239">1/</text>
<text x="183" y="245">1/</text>
<text x="199" y="245">1/</text>
<text x="628" y="241">4</text>
<text x="642" y="241">2</text>
<text x="186" y="247">2</text>
<text x="202" y="247">4</text>
<text x="251" y="262">1/</text>
<text x="254" y="263">4</text>
<text x="251" y="269">1/</text>
<text x="131" y="272">9/</text>
<text x="133" y="274">16</text>
<text x="254" y="271">4</text>
<text x="586" y="274" transform="rotate(-90 586 274)">1/</text>
<text x="587" y="271" transform="rotate(-90 587 271)">8</text>
<text x="134" y="279">1/</text>
<text x="137" y="281">2</text>
<text x="250" y="282" transform="rotate(-90 250 282)">16</text>
<text x="776" y="282" transform="rotate(-90 776 282)">16</text>
<text x="131" y="287">13/</text>
<text x="178" y="288" transform="rotate(-90 178 288)">1/</text>
<text x="180" y="285" transform="rotate(-90 180 285)">2</text>
<text x="249" y="286" transform="rotate(-90 249 286)">13/</text>
<text x="645" y="286" transform="rotate(-90 645 286)">1/</text>
<text x="647" y="284" transform="rotate(-90 647 284)">4</text>
<text x="655" y="287" transform="rotate(-90 655 287)">4</text>
<text x="775" y="285" transform="rotate(-90 775 285)">5/</text>
<text x="136" y="288">16</text>
<text x="170" y="291" transform="rotate(-90 170 291)">1/</text>
<text x="172" y="288" transform="rotate(-90 172 288)">2</text>
<text x="654" y="289" transform="rotate(-90 654 289)">1/</text>
<text x="663" y="298">1/</text>
<text x="666" y="299">2</text>
<text x="144" y="310">9/</text>
<text x="147" y="312">16</text>
<text x="664" y="311">1/</text>
<text x="776" y="308" transform="rotate(-90 776 308)">16</text>
<text x="147" y="317">1/</text>
<text x="666" y="313">2</text>
<text x="714" y="312">1/</text>
<text x="718" y="314">4</text>
<text x="775" y="312" transform="rotate(-90 775 312)">11/</text>
<text x="150" y="318">2</text>
<text x="714" y="319">1/</text>
<text x="718" y="321">4</text>
<text x="148" y="325">13/</text>
<text x="152" y="327">16</text>
<text x="764" y="327">3/</text>
<text x="767" y="329">8</text>
<text x="644" y="332" transform="rotate(-90 644 332)">16</text>
<text x="642" y="336" transform="rotate(-90 642 336)">11/</text>
<text x="304" y="355">5/</text>
<text x="307" y="357">8</text>
<text x="316" y="364">5/</text>
<text x="318" y="366">8</text>
<text x="480" y="371" transform="rotate(-90 480 371)">8</text>
<text x="225" y="377" transform="rotate(-90 225 377)">1/</text>
<text x="227" y="375" transform="rotate(-90 227 375)">4</text>
<text x="322" y="376" transform="rotate(-90 322 376)">7/</text>
<text x="323" y="373" transform="rotate(-90 323 373)">8</text>
<text x="478" y="374" transform="rotate(-90 478 374)">7/</text>
<text x="607" y="376" transform="rotate(-90 607 376)">7/</text>
<text x="609" y="373" transform="rotate(-90 609 373)">8</text>
<text x="409" y="407">5/</text>
<text x="417" y="407">3/</text>
<text x="412" y="409">16</text>
<text x="420" y="409">8</text>
<text x="407" y="415">1/</text>
<text x="410" y="416">16</text>
<text x="415" y="415">5/</text>
<text x="418" y="416">8</text>
<text x="407" y="422">5/</text>
<text x="410" y="424">16</text>
<text x="415" y="422">7/</text>
<text x="418" y="424">8</text>
<text x="380" y="441">3/</text>
<text x="383" y="443">4</text>
<text x="394" y="441">1/</text>
<text x="397" y="443">4</text>
</g>
<g font-size="4.2">
<text x="823" y="49">7/</text>
<text x="825" y="51">8</text>
<text x="776" y="56">5/</text>
<text x="778" y="57">16</text>
<text x="776" y="62">5/</text>
<text x="778" y="63">16</text>
<text x="772" y="68">3/</text>
<text x="774" y="70">8</text>
<text x="772" y="75">3/</text>
<text x="774" y="76">8</text>
<text x="823" y="75">1/</text>
<text x="825" y="76">2</text>
<text x="772" y="81">3/</text>
<text x="774" y="82">8</text>
<text x="772" y="87">3/</text>
<text x="774" y="89">8</text>
<text x="772" y="94">3/</text>
<text x="774" y="95">8</text>
<text x="823" y="94">5/</text>
<text x="825" y="95">8</text>
<text x="769" y="100">3/</text>
<text x="770" y="101">4</text>
<text x="823" y="100">1/</text>
<text x="825" y="101">4</text>
<text x="769" y="119">3/</text>
<text x="769" y="125">5/</text>
<text x="770" y="121">4</text>
<text x="770" y="127">8</text>
</g>
<g font-size="4">
<text x="181" y="171">3/</text>
<text x="184" y="173">16</text>
<text x="642" y="171">15/</text>
<text x="646" y="173">16</text>
</g>
<g font-size="3.7">
<text x="17" y="551" transform="rotate(-90 17 551)">18:24:54</text>
<text x="17" y="561" transform="rotate(-90 17 561)">2025</text>
<text x="17" y="570" transform="rotate(-90 17 570)">Jun 17</text>
<text x="17" y="593" transform="rotate(-90 17 593)">PRINTED ON</text>
</g>
</svg>
